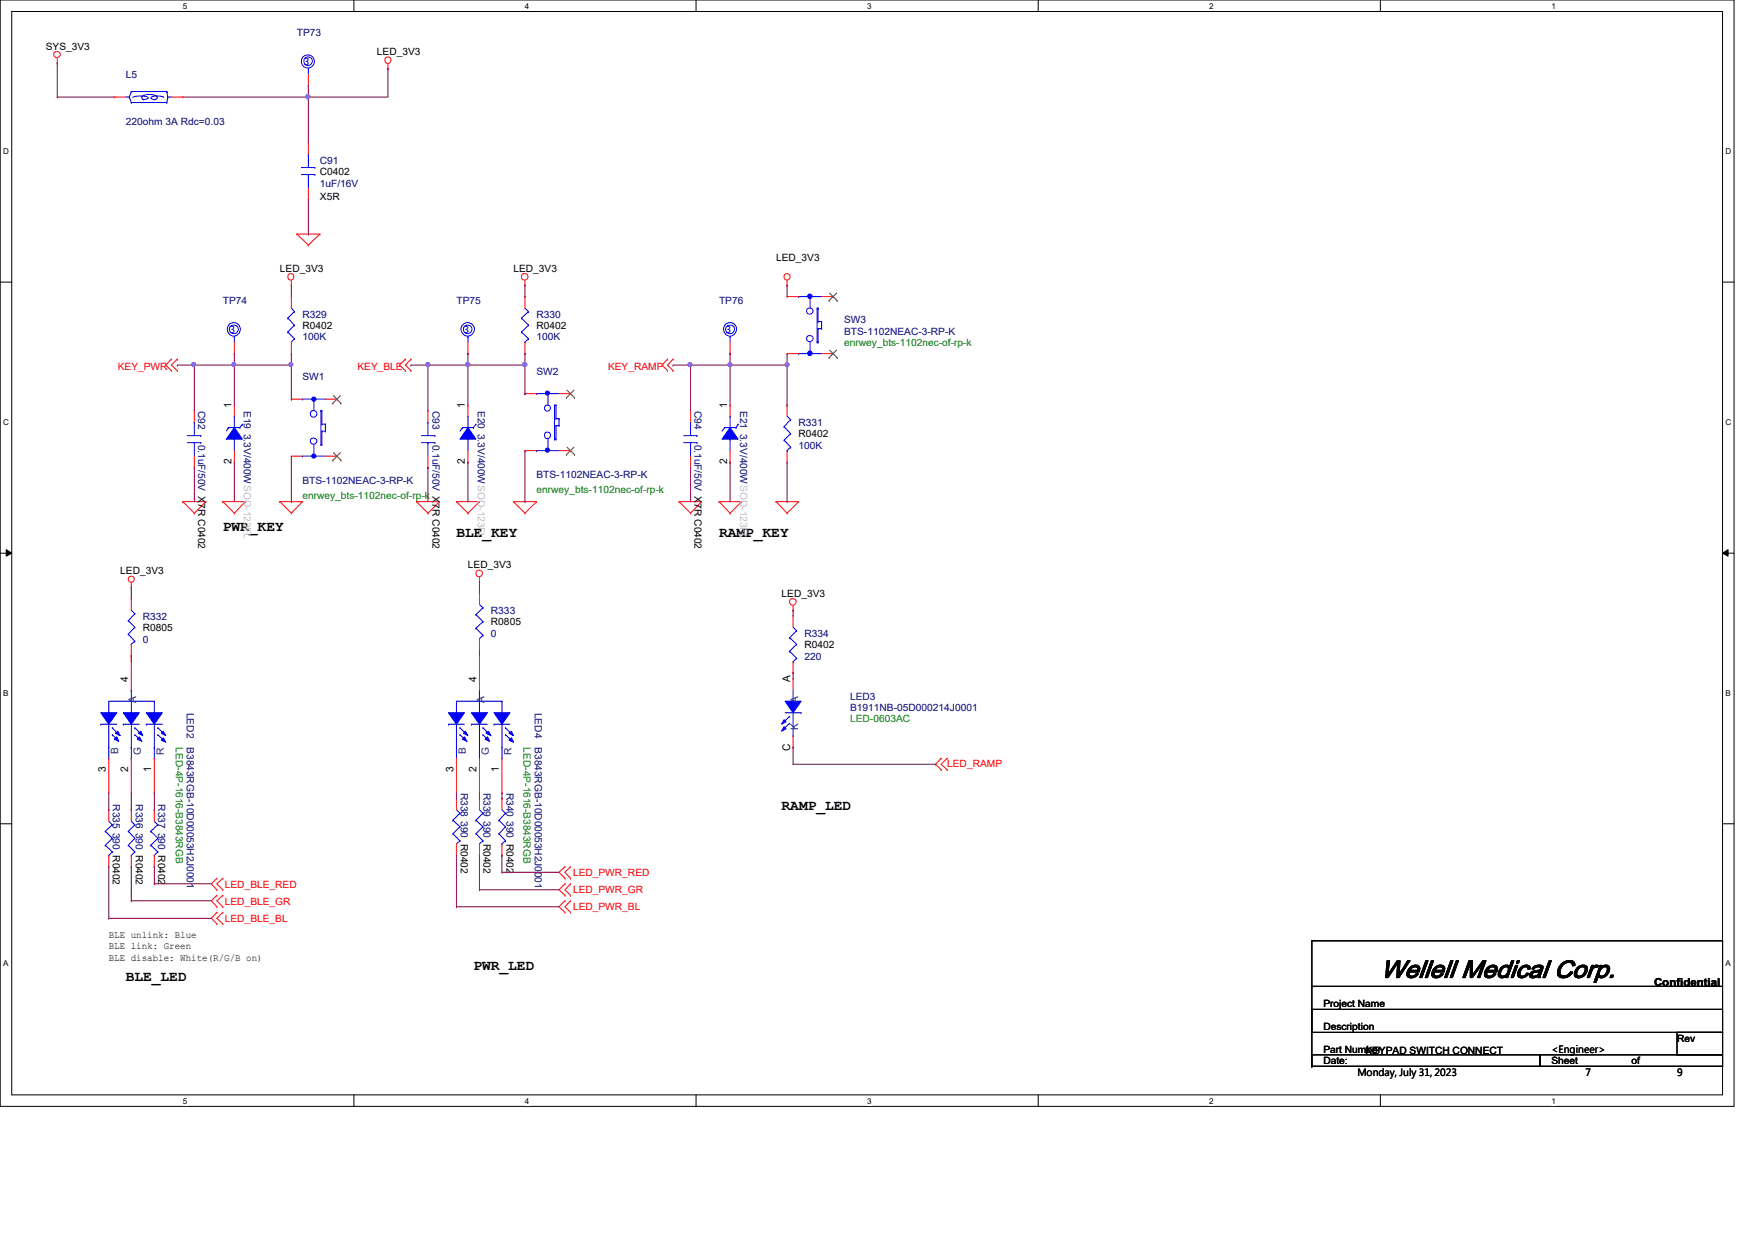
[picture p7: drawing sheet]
<svg xmlns="http://www.w3.org/2000/svg" width="297mm" height="210mm" viewBox="0 0 297 210" stroke-linecap="round" stroke-linejoin="round" font-family="sans-serif">
<path d="M0 0h293.5v187.3h-293.5zM2 1.9h289.5v183.4h-289.5z" fill="none" stroke="#000" stroke-width=".17"/>
<g fill="#fff">
<path d="M30.9 .3h.8v1.5h-.8z"/>
<path d="M30.9 185.6h.8v1.5h-.8z"/>
</g>
<path d="M59.9 0v1.9M59.9 185.3v2" fill="none" stroke="#000" stroke-width=".17"/>
<g fill="#fff">
<path d="M88.9 .3h.7v1.5h-.7z"/>
<path d="M88.9 185.6h.7v1.5h-.7z"/>
</g>
<path d="M117.8 0v1.9M117.8 185.3v2" fill="none" stroke="#000" stroke-width=".17"/>
<g fill="#fff">
<path d="M146.8 .3h.7v1.5h-.7z"/>
<path d="M146.8 185.6h.7v1.5h-.7z"/>
</g>
<path d="M175.7 0v1.9M175.7 185.3v2" fill="none" stroke="#000" stroke-width=".17"/>
<g fill="#fff">
<path d="M204.7 .3h.7v1.5h-.7z"/>
<path d="M204.7 185.6h.7v1.5h-.7z"/>
</g>
<path d="M233.6 0v1.9M233.6 185.3v2" fill="none" stroke="#000" stroke-width=".17"/>
<g fill="#fff">
<path d="M262.6 .3h.8v1.5h-.8z"/>
<path d="M262.6 185.6h.8v1.5h-.8z"/>
<path d="M.5 24.8h1.1v1.5h-1.1z"/>
<path d="M292.1 24.8h1v1.5h-1z"/>
<path d="M.5 70.6h1.1v1.5h-1.1z"/>
<path d="M292.1 70.6h1v1.5h-1z"/>
</g>
<path d="M0 47.8h2M291.5 47.8h2" fill="none" stroke="#000" stroke-width=".17"/>
<g fill="#fff">
<path d="M.5 116.5h1v1.5h-1z"/>
<path d="M292.1 116.5h.9v1.5h-.9z"/>
</g>
<path d="M0 93.6h2M1.1 93l.9 .6-.9 .5zM291.5 93.6l1-.6v1.1zM291.5 93.6h2" fill="none" stroke="#000" stroke-width=".17"/>
<path d="M1.1 93l.9 .6-.9 .5zM291.5 93.6l1-.6v1.1z" fill="#000"/>
<g fill="#fff">
<path d="M.5 162.3h1v1.5h-1z"/>
<path d="M292.1 162.3h.9v1.5h-.9z"/>
</g>
<g fill="none" stroke="#000" stroke-width=".17">
<path d="M0 139.4h2M291.5 139.4h2M291.5 159.3h.1M291.5 159.3h-69.5v21.2M291.5 159.3v21.2M222 170.9h69.5v3.9h-69.5zM222 178.6h38.6v1.9h-38.6zM222 167h.1M222 167h69.5M260.6 178.6h30.9v1.9h-30.9zM283.8 174.8h7.7v3.8h-7.7zM222 180.5h.1"/>
<path d="M222 180.5h69.5M291.5 180.5h.1"/>
</g>
<g fill="none" stroke="#f00" stroke-width=".17">
<path d="M9.7 10.7h.1M9.7 9.8v.9M65.7 11.6h.1M65.7 10.8v.8M50.2 39.6h.1M50.2 39.6h3.9M50.2 39.6l2 1.9M54.1 39.6h.1M54.1 39.6l-1.9 1.9M49.3 48.3h.1M49.3 50.2h.1M49.3 59.9h.1"/>
<path d="M49.3 47.5v.8M49.3 50.2v2M49.3 57.9v2M52.2 41.5h.1M88.9 48.3h.1M88.9 47.5v.8M133.2 48.3h.1M133.2 47.5v.8M29 60.8h.1M29 62.7h.1M29 60.8l-.9 1 .9 .9M30 60.8h.1"/>
<path d="M30 62.7h.1M30 60.8l-1 1 1 .9M68.6 60.8h.1M68.6 62.7h.1M68.6 60.8l-1 1 1 .9M69.6 60.8h.1M69.6 62.7h.1M69.6 60.8l-1 1 1 .9M113 60.8h.1M113 62.7h.1M113 60.8l-.9 1 .9 .9M113.9 60.8h.1"/>
<path d="M113.9 62.7h.1M113.9 60.8l-.9 1 .9 .9M22.2 99.4h.1M22.2 98.6v.8M30.9 84.9h.1M30.9 84.9h3.9M30.9 84.9l2 2M32.9 86.9h.1M34.8 84.9h.1M34.8 84.9l-1.9 2M37.7 84.9h.1M37.7 84.9h3.8"/>
<path d="M37.7 84.9l2 2M39.7 86.9h.1M41.5 84.9h.1M41.5 84.9l-1.8 2M47.4 84.9h.1M47.4 84.9h3.8M47.4 84.9l1.9 2M49.3 86.9h.1M51.2 84.9h.1M51.2 84.9l-1.9 2M70.5 84.9h.1M70.5 84.9h3.9"/>
<path d="M70.5 84.9l1.9 2M72.4 86.9h.1M74.4 84.9h.1M74.4 84.9l-2 2M77.3 84.9h.1M77.3 84.9h3.8M77.3 84.9l1.9 2M79.2 86.9h.1M81.1 84.9h.1M81.1 98.5h.1M81.1 84.9l-1.9 2M81.1 97.7v.8"/>
<path d="M86.9 84.9h.1M86.9 84.9h3.9M86.9 84.9l2 2M88.9 86.9h.1M90.8 84.9h.1M90.8 84.9l-1.9 2M114.9 84.9h.1M114.9 84.9h3.8M114.9 84.9l2 2M116.9 86.9h.1M118.7 84.9h.1M118.7 84.9l-1.8 2"/>
<path d="M121.7 84.9h.1M121.7 84.9h3.8M121.7 84.9l1.9 2M123.6 86.9h.1M125.5 84.9h.1M125.5 84.9l-1.9 2M131.4 84.9h.1M131.4 84.9h3.8M131.4 84.9l1.8 2M133.2 86.9h.1M135.2 84.9h.1M135.2 84.9l-2 2"/>
<path d="M134.2 103.3h.1M134.2 102.5v.8M85 135.1h.1M85 135.1v2M159.3 128.4h.1M159.3 130.3h.1M159.3 128.4l-.9 1 .9 .9M160.3 130.3h.1M160.3 128.4h.1M160.3 128.4l-1 1 1 .9M36.7 154.4h.1M36.7 156.4h.1"/>
<path d="M36.7 151.6h.1M36.7 153.5h.1M36.7 148.7h.1M36.7 150.6h.1M36.7 154.4l-.9 1 .9 1M36.7 151.6l-.9 .9 .9 1M36.7 148.7l-.9 .9 .9 1M37.7 156.4h.1M37.7 154.4h.1M37.7 153.5h.1M37.7 151.6h.1M37.7 150.6h.1"/>
<path d="M37.7 148.7h.1M37.7 154.4l-1 1 1 1M37.7 151.6l-1 .9 1 1M37.7 148.7l-1 .9 1 1M85 144.8h.1M85 142.8v2M95.6 152.5h.1M95.6 154.4h.1M95.6 149.6h.1M95.6 151.6h.1M95.6 146.7h.1M95.6 148.7h.1"/>
<path d="M95.6 152.5l-1 1 1 .9M95.6 149.6l-1 1 1 1M95.6 146.7l-1 1 1 1M96.6 154.4h.1M96.6 152.5h.1M96.6 151.6h.1M96.6 149.6h.1M96.6 148.7h.1M96.6 146.7h.1M96.6 152.5l-1 1 1 .9M96.6 149.6l-1 1 1 1M96.6 146.7l-1 1 1 1"/>
<circle cx="9.6" cy="9.2" r=".55"/>
<circle cx="65.6" cy="10.2" r=".54"/>
<circle cx="49.2" cy="46.9" r=".54"/>
<circle cx="88.8" cy="46.9" r=".57"/>
<circle cx="133.2" cy="46.9" r=".54"/>
<circle cx="22.2" cy="98" r=".52"/>
<circle cx="81.1" cy="97.1" r=".57"/>
<circle cx="134.2" cy="101.9" r=".57"/>
</g>
<g fill="none" stroke="#00f" stroke-width=".17">
<path d="M48.7 53.8h.1M48.7 56.2h.1M48.7 53.8l1.1 1.2M48.7 56.2l1.1 1.1M49.3 57.9h.1M49.3 52.2l.5 .5M49.8 52.7h.1M49.8 55h.1M49.8 57.3h.1M49.8 52.7l-1.1 1.1M49.8 55l-1.1 1.2M49.8 57.3l-.5 .6"/>
<path d="M78.3 72.4h.1M78.3 72.4l-.5 .6M78.3 72.4h1.8M79.2 74.3h.1M79.2 70.4h.1M79.2 70.4v2M79.2 74.3v2M80.1 72.4h.1M80.6 71.8h.1M80.6 71.8l-.5 .6M84.5 138.9h.1M84.5 138.9l1.1 1.1"/>
<path d="M85 137.1l.6 .6M85.6 137.7h.1M85.6 140h.1M85.6 137.7l-1.1 1.2M85.6 140l-1.1 1.1M84.5 141.1h.1M84.5 141.1l1.1 1.2M85 142.8h.1M85.6 142.3h.1M85.6 142.3l-.6 .5"/>
</g>
<path d="M79.2 72.4l1.4 1.9h-2.8z" fill-rule="evenodd" fill="#00f"/>
<g fill="none" stroke="#00f" stroke-width=".17">
<path d="M51 28.4h2.3M51 29.5h2.3M52.2 29.5h.1M52.2 26.1h.1M52.2 26.1v2.3M52.2 29.5v2.3M53.3 28.4h.1M53.3 29.5h.1M39.7 57h.1M39.7 57v.9M31.7 73.7h2.3M31.7 74.9h2.3"/>
<path d="M32.9 74.9h.1M32.9 71.5h.1M32.9 71.5v2.2M32.9 74.9v2.3M34 73.7h.1M34 74.9h.1M79.2 72.4l1.4 1.9h-2.8zM90.8 66.6h.1M90.8 76.3h.1M90.8 66.6h3.8M90.8 76.3h3.8M92.7 66.6h.1"/>
<path d="M92.7 76.3h.1M92.7 66.6v2M92.7 74.3v2M93.8 74.3h.1M93.8 68.6h.1M93.8 68.6v5.7M93.8 74.3h.3M93.8 68.6h.3M94.1 74.3h.1M94.1 72.1h.1M94.1 70.9h.1M94.1 68.6h.1"/>
<path d="M94.1 68.6v2.3M94.1 72.1v2.2M94.1 72.1h.5M94.1 70.9h.5M94.6 72.1h.1M94.6 70.9h.1M94.6 70.9v1.2M115.7 73.7h2.3M115.7 74.9h2.3M116.9 74.9h.1M116.9 71.5h.1M116.9 71.5v2.2"/>
<path d="M116.9 74.9v2.3M118 73.7h.1M118 74.9h.1M21.7 105.1h.1M21.7 107.4h.1M21.7 105.1l1.1 1.1M21.7 107.4l1.1 1.1M22.2 109.1h.1M22.2 103.3l.6 .6M22.8 103.9h.1M22.8 106.2h.1M22.8 108.5h.1"/>
<path d="M22.8 103.9l-1.1 1.2M22.8 106.2l-1.1 1.2M22.8 108.5l-.6 .6"/>
<circle cx="39.6" cy="55.7" r="1.12"/>
<circle cx="39.6" cy="55.8" r=".75"/>
<circle cx="92.6" cy="73.7" r=".54"/>
<circle cx="92.7" cy="69.1" r=".52"/>
</g>
<g fill="none" stroke="#f00" stroke-width=".17">
<path d="M52.2 24.1h.1M52.2 33.8h.1M52.2 24.1v2M52.2 31.8v2M39.7 59.9h.1M39.7 57.9v2M32.9 69.5h.1M32.9 79.2h.1M32.9 69.5v2M32.9 77.2v2M79.2 78.2h.1M79.2 68.6h.1"/>
<path d="M79.2 68.6v1.8M79.2 76.3v1.9M116.9 69.5h.1M116.9 79.2h.1M116.9 69.5v2M116.9 77.2v2M22.2 101.3h.1M22.2 111h.1M22.2 101.3v2M22.2 109.1v1.9"/>
</g>
<circle cx="92.7" cy="76.2" r=".35" fill="#00f"/>
<circle cx="92.7" cy="76.2" r=".35" fill="none" stroke="#00f" stroke-width=".17"/>
<circle cx="92.7" cy="66.5" r=".35" fill="#00f"/>
<g fill="none" stroke="#00f" stroke-width=".17">
<path d="M79.2 57h.1M79.2 57v.9M88.3 53.8h.1M88.3 56.2h.1M88.3 53.8l1.1 1.2M88.3 56.2l1.1 1.1M88.9 57.9h.1M88.9 52.2l.5 .5M89.4 52.7h.1M89.4 55h.1M89.4 57.3h.1M89.4 52.7l-1.1 1.1"/>
<path d="M89.4 55l-1.1 1.2M89.4 57.3l-.5 .6M71.3 73.7h2.3M71.3 74.9h2.3M72.4 74.9h.1M72.4 71.5h.1M72.4 71.5v2.2M72.4 74.9v2.3M73.6 73.7h.1M73.6 74.9h.1M80.6 104.1h.1M80.6 106.3h.1"/>
<path d="M80.6 104.1l1.1 1.1M80.6 106.3l1.1 1.2M81.1 108.1h.1M81.1 102.4l.6 .5M81.7 102.9h.1M81.7 105.2h.1M81.7 107.5h.1M81.7 102.9l-1.1 1.2M81.7 105.2l-1.1 1.1M81.7 107.5l-.6 .6M134.2 118.7h.1M134.2 116.8v1.9"/>
<path d="M22.2 139l.6 .6M22.8 139.6h.1M22.8 139.6l-1.1 1.1M76.7 138.9h.1M76.7 138.9l1.1 1.1M77.3 137.1l.5 .6M77.8 137.7h.1M77.8 140h.1M77.8 137.7l-1.1 1.2M77.8 140l-1.1 1.1M132.9 120.6h2.7M133.6 121.2h.1"/>
<path d="M133.6 122.4h.1M133.6 121.2l-1.1 1.2M133.6 122.4l-1.1 1.1M134.2 124.5h.1M134.2 120.6v3.9M135.6 120.6h.1M21.7 140.7h.1M21.7 143.1h.1M21.7 140.7l1.1 1.2M21.7 143.1l1.1 1.1M22.2 144.8h.1M22.8 141.9h.1"/>
<path d="M22.8 144.2h.1M22.8 141.9l-1.1 1.2M22.8 144.2l-.6 .6M76.7 141.1h.1M76.7 141.1l1.1 1.2M77.3 142.8h.1M77.8 142.3h.1M77.8 142.3l-.5 .5"/>
<circle cx="79.1" cy="55.7" r=".73"/>
<circle cx="79.2" cy="55.7" r="1.14"/>
<circle cx="92.7" cy="66.5" r=".35"/>
</g>
<g fill="none" stroke="#f00" stroke-width=".17">
<path d="M79.2 59.9h.1M79.2 57.9v2M88.9 50.2h.1M88.9 59.9h.1M88.9 50.2v2M88.9 57.9v2M72.4 69.5h.1M72.4 79.2h.1M72.4 69.5v2M72.4 77.2v2M88.9 66.6h.1M88.9 76.3h.1"/>
<path d="M88.9 66.6h1.9M88.9 76.3h1.9M94.6 66.6h2M94.6 76.3h2M96.6 66.6h.1M96.6 76.3h.1M81.1 100.4h.1M81.1 110.1h.1M81.1 100.4v2M81.1 108.1v2M22.2 137.1h.1M22.2 137.1v1.9"/>
<path d="M77.3 135.1h.1M77.3 135.1v2M22.2 146.7h.1M22.2 144.8v1.9M77.3 144.8h.1M77.3 142.8v2"/>
</g>
<path d="M95.9 67.3h.1M95.9 77h.1M96 66l1.2 1.3M96 75.7l1.2 1.3M97.2 66l-1.3 1.3M97.2 75.7l-1.3 1.3M97.2 67.3h.1M97.2 77h.1" fill="none" stroke="#804000" stroke-width=".17"/>
<path d="M132.7 123l.4 .4-.8 .4z" fill-rule="evenodd" fill="#00f"/>
<path d="M132.7 123l.4 .4-.8 .4z" fill="none" stroke="#00f" stroke-width=".17"/>
<path d="M132.9 118.7h2.7l-1.4 1.9z" fill-rule="evenodd" fill="#00f"/>
<path d="M132.9 118.7h2.7l-1.4 1.9z" fill="none" stroke="#00f" stroke-width=".17"/>
<path d="M132.7 121.8l.4 .4-.8 .4z" fill-rule="evenodd" fill="#00f"/>
<g fill="none" stroke="#00f" stroke-width=".17">
<path d="M21.3 16.4h.6M21.9 16.4h.1M21.9 16.4l.3 1M22.2 17.4h.1M22.2 15.5h.1M22.2 17.4h6M22.2 15.5l-.3 .9M22.2 15.5h6M22.5 16.5a3.3 3.3 0 0 1 2.5-.1v.3l-.8 .1M24.3 16.9l-.3-.4a1.07 1.07 0 0 1 1.3-.5 1.21 1.21 0 0 1 1.3 .5l-.4 .4M27.7 16.5a2.43 2.43 0 0 0-2.1-.1v.3l.6 .1M28.2 17.4h.1"/>
<path d="M28.2 15.5h.1M28.2 15.5l.2 .9M28.4 16.4h.1M28.4 16.4h.6M28.4 16.4l-.2 1M122.6 72.4h.1M122.6 72.4l-.4 .6M122.6 72.4h2M123.6 74.3h.1M123.6 70.4h.1M123.6 70.4v2M123.6 74.3v2"/>
<path d="M124.6 72.4h.1M124.9 71.8h.1M124.9 71.8l-.3 .6M132.7 121.8l.4 .4-.8 .4z"/>
</g>
<path d="M19.3 16.4h.1M19.3 16.4h2M29 16.4h1.9M30.9 16.4h.1M134.2 114.9h.1M134.2 114.9v1.9M134.2 126.5h.1M134.2 124.5v2" fill="none" stroke="#f00" stroke-width=".17"/>
<path d="M123.6 72.4l1.3 1.9h-2.7z" fill-rule="evenodd" fill="#00f"/>
<path d="M123.6 72.4l1.3 1.9h-2.7zM26.1 126.5h.1M26.1 122.6v3.9M26.7 123.2h.1M26.7 123.2l1.2 1.2" fill="none" stroke="#00f" stroke-width=".17"/>
<path d="M123.6 78.2h.1M123.6 68.6h.1M123.6 68.6v1.8M123.6 76.3v1.9" fill="none" stroke="#f00" stroke-width=".17"/>
<path d="M27.6 124.9l.5 .7-.8-.3z" fill-rule="evenodd" fill="#00f"/>
<path d="M26.7 124.4h.1M26.7 124.4l1.2 1.1M27.6 124.9l.5 .7-.8-.3z" fill="none" stroke="#00f" stroke-width=".17"/>
<path d="M24.8 120.6h2.7l-1.4 2z" fill-rule="evenodd" fill="#00f"/>
<path d="M24.8 120.6h2.7l-1.4 2zM24.8 122.6h.1M24.8 122.6h2.7" fill="none" stroke="#00f" stroke-width=".17"/>
<path d="M27.6 123.8l.5 .7-.8-.4z" fill-rule="evenodd" fill="#00f"/>
<path d="M26.1 118.7v1.9M26.1 120.6h.1M27.6 123.8l.5 .7-.8-.4z" fill="none" stroke="#00f" stroke-width=".17"/>
<path d="M20.9 120.6h2.7l-1.4 2z" fill-rule="evenodd" fill="#00f"/>
<path d="M22.2 118.7v1.9M20.9 120.6h2.7l-1.4 2zM20.9 122.6h.1M20.9 122.6h2.7M22.2 120.6h.1M22.2 126.5h.1M22.2 122.6v3.9" fill="none" stroke="#00f" stroke-width=".17"/>
<path d="M17.1 120.6h2.7l-1.4 2z" fill-rule="evenodd" fill="#00f"/>
<g fill="none" stroke="#00f" stroke-width=".17">
<path d="M26.1 118.7h.1M26.1 118.7h-7.7v1.9M17.1 120.6h2.7l-1.4 2zM17.1 122.6h.1M17.1 122.6h2.7M18.4 120.6h.1M18.4 126.5h.1M18.4 122.6v3.9M19 124.4h.1M19 123.2h.1M19 124.4l1.1 1.1M19 123.2l1.1 1.2"/>
<path d="M22.8 124.4h.1M22.8 123.2h.1M22.8 124.4l1.2 1.1M22.8 123.2l1.2 1.2"/>
</g>
<path d="M23.4 124.1l.4-.3 .4 .7z" fill-rule="evenodd" fill="#00f"/>
<path d="M23.4 124.1l.4-.3 .4 .7z" fill="none" stroke="#00f" stroke-width=".17"/>
<path d="M19.5 124.1l.4-.3 .5 .7z" fill-rule="evenodd" fill="#00f"/>
<path d="M19.5 124.1l.4-.3 .5 .7z" fill="none" stroke="#00f" stroke-width=".17"/>
<path d="M23.6 124.7l.4 .8-.8-.4z" fill-rule="evenodd" fill="#00f"/>
<path d="M23.6 124.7l.4 .8-.8-.4z" fill="none" stroke="#00f" stroke-width=".17"/>
<path d="M19.8 124.7l.3 .8-.8-.4z" fill-rule="evenodd" fill="#00f"/>
<g fill="none" stroke="#00f" stroke-width=".17">
<path d="M123.6 57h.1M123.6 57v.9M135.2 50.2h.1M135.2 59.9h.1M135.2 50.2h3.9M135.2 59.9h3.9M137.1 50.2h.1M137.1 59.9h.1M137.1 50.2v2M137.1 57.9v2M138.3 57.9h.1M138.3 52.2h.1"/>
<path d="M138.3 52.2v5.7M138.3 57.9h.2M138.3 52.2h.2M138.5 57.9h.1M138.5 55.6h.1M138.5 54.4h.1M138.5 52.2h.1M138.5 52.2v2.2M138.5 55.6v2.3M138.5 55.6h.6M138.5 54.4h.6M139.1 55.6h.1"/>
<path d="M139.1 54.4h.1M139.1 54.4v1.2M22.2 116.8h.1M22.2 116.8v1.9M18.4 128.4h.1M18.4 126.5v1.9M19.8 124.7l.3 .8-.8-.4zM22.2 128.4h.1M22.2 126.5v1.9M26.1 128.4h.1M26.1 126.5v1.9M80.6 138.9h.1"/>
<path d="M80.6 138.9l1.1 1.1M81.1 137.1l.6 .6M81.7 137.7h.1M81.7 140h.1M81.7 137.7l-1.1 1.2M81.7 140l-1.1 1.1M80.6 141.1h.1M80.6 141.1l1.1 1.2M81.1 142.8h.1M81.7 142.3h.1M81.7 142.3l-.6 .5"/>
<circle cx="123.5" cy="55.7" r="1.12"/>
<circle cx="123.6" cy="55.8" r=".75"/>
<circle cx="137.1" cy="57.3" r=".55"/>
<circle cx="137.1" cy="52.7" r=".55"/>
</g>
<g fill="none" stroke="#f00" stroke-width=".17">
<path d="M123.6 59.9h.1M123.6 57.9v2M22.2 111h.1M22.2 111v5.8M18.4 134.2h.1M18.4 128.4v5.8M22.2 134.2h.1M22.2 128.4v5.8M26.1 134.2h.1M26.1 128.4v5.8M81.1 135.1h.1M81.1 135.1v2"/>
<path d="M81.1 144.8h.1M81.1 142.8v2"/>
</g>
<circle cx="137.1" cy="59.8" r=".38" fill="#00f"/>
<circle cx="137.1" cy="59.8" r=".38" fill="none" stroke="#00f" stroke-width=".17"/>
<circle cx="137.1" cy="50.2" r=".38" fill="#00f"/>
<g fill="none" stroke="#00f" stroke-width=".17">
<path d="M38.6 72.4h.1M38.6 72.4l-.3 .6M38.6 72.4h2M39.7 74.3h.1M39.7 70.4h.1M39.7 70.4v2M39.7 74.3v2M40.6 72.4h.1M41 71.8h.1M41 71.8l-.4 .6"/>
<circle cx="137.1" cy="50.2" r=".38"/>
</g>
<path d="M133.2 50.2h.1M133.2 59.9h.1M133.2 50.2h2M133.2 59.9h2M139.1 50.2h1.9M139.1 59.9h1.9M141 50.2h.1M141 59.9h.1" fill="none" stroke="#f00" stroke-width=".17"/>
<path d="M140.3 50.9h.1M140.4 49.6l1.3 1.3M140.4 59.3l1.3 1.2M141.6 49.6l-1.3 1.3M141.6 59.3l-1.3 1.2M141.7 50.9h.1M140.3 60.5h.1M141.7 60.5h.1" fill="none" stroke="#804000" stroke-width=".17"/>
<path d="M39.7 72.4l1.3 1.9h-2.7z" fill-rule="evenodd" fill="#00f"/>
<g fill="none" stroke="#00f" stroke-width=".17">
<path d="M52.2 11.6h.1M52.2 11.6v.9M39.7 72.4l1.3 1.9h-2.7zM51.2 67.6h.1M51.2 77.2h.1M51.2 67.6h3.9M51.2 77.2h3.9M53.1 67.6h.1M53.1 77.2h.1M53.1 67.6v1.9M53.1 75.3v1.9M54.3 75.3h.1"/>
<path d="M54.3 69.5h.1M54.3 69.5v5.8M54.3 75.3h.2M54.3 69.5h.2M54.5 75.3h.1M54.5 73h.1M54.5 71.8h.1M54.5 69.5h.1M54.5 69.5v2.3M54.5 73v2.3M54.5 73h.6M54.5 71.8h.6"/>
<path d="M55.1 73h.1M55.1 71.8h.1M55.1 71.8v1.2M26.1 139l.6 .6M26.7 139.6h.1M26.7 139.6l-1.2 1.1M25.5 140.7h.1M25.5 143.1h.1M25.5 140.7l1.2 1.2M25.5 143.1l1.2 1.1M26.1 144.8h.1M26.7 141.9h.1"/>
<path d="M26.7 144.2h.1M26.7 141.9l-1.2 1.2M26.7 144.2l-.6 .6"/>
<circle cx="52.1" cy="10.4" r="1.11"/>
<circle cx="52.1" cy="10.4" r=".73"/>
<circle cx="53.1" cy="70.1" r=".57"/>
<circle cx="53.1" cy="74.7" r=".55"/>
</g>
<path d="M52.2 14.5h.1M52.2 12.5v2M39.7 78.2h.1M39.7 68.6h.1M39.7 68.6v1.8M39.7 76.3v1.9M26.1 137.1h.1M26.1 137.1v1.9M26.1 146.7h.1M26.1 144.8v1.9" fill="none" stroke="#f00" stroke-width=".17"/>
<circle cx="53.1" cy="77.2" r=".35" fill="#00f"/>
<circle cx="53.1" cy="77.2" r=".35" fill="none" stroke="#00f" stroke-width=".17"/>
<circle cx="53.1" cy="67.6" r=".35" fill="#00f"/>
<g fill="none" stroke="#00f" stroke-width=".17">
<path d="M85 126.5h.1M85 122.6v3.9M85.6 123.2h.1M85.6 123.2l1.1 1.2"/>
<circle cx="53.1" cy="67.6" r=".35"/>
</g>
<path d="M49.3 67.6h.1M49.3 77.2h.1M49.3 67.6h1.9M49.3 77.2h1.9M55.1 67.6h1.9M55.1 77.2h1.9M57 67.6h.1M57 77.2h.1" fill="none" stroke="#f00" stroke-width=".17"/>
<path d="M56.3 68.2h.1M56.3 77.9h.1M56.4 67l1.3 1.2M56.4 76.6l1.3 1.3M57.6 67l-1.3 1.2M57.6 76.6l-1.3 1.3M57.7 68.2h.1M57.7 77.9h.1" fill="none" stroke="#804000" stroke-width=".17"/>
<path d="M86.6 124.9l.3 .7-.8-.3z" fill-rule="evenodd" fill="#00f"/>
<path d="M85.6 124.4h.1M85.6 124.4l1.1 1.1M86.6 124.9l.3 .7-.8-.3z" fill="none" stroke="#00f" stroke-width=".17"/>
<path d="M83.6 120.6h2.7l-1.3 2z" fill-rule="evenodd" fill="#00f"/>
<path d="M83.6 120.6h2.7l-1.3 2zM83.6 122.6h.1M83.6 122.6h2.7" fill="none" stroke="#00f" stroke-width=".17"/>
<path d="M86.1 124.1l.5-.3 .3 .7z" fill-rule="evenodd" fill="#00f"/>
<path d="M85 118.7v1.9M85 120.6h.1M86.1 124.1l.5-.3 .3 .7z" fill="none" stroke="#00f" stroke-width=".17"/>
<path d="M79.8 120.6h2.7l-1.4 2z" fill-rule="evenodd" fill="#00f"/>
<path d="M81.1 118.7v1.9M79.8 120.6h2.7l-1.4 2zM79.8 122.6h.1M79.8 122.6h2.7M81.1 120.6h.1M81.1 126.5h.1M81.1 122.6v3.9" fill="none" stroke="#00f" stroke-width=".17"/>
<path d="M75.9 120.6h2.7l-1.3 2z" fill-rule="evenodd" fill="#00f"/>
<g fill="none" stroke="#00f" stroke-width=".17">
<path d="M85 118.7h.1M85 118.7h-7.7v1.9M75.9 120.6h2.7l-1.3 2zM75.9 122.6h.1M75.9 122.6h2.7M77.3 120.6h.1M77.3 126.5h.1M77.3 122.6v3.9M77.8 124.4h.1M77.8 123.2h.1M77.8 124.4l1.2 1.1M77.8 123.2l1.2 1.2"/>
<path d="M81.7 124.4h.1M81.7 123.2h.1M81.7 124.4l1.1 1.1M81.7 123.2l1.1 1.2"/>
</g>
<path d="M82.3 124.1l.4-.3 .4 .7z" fill-rule="evenodd" fill="#00f"/>
<path d="M82.3 124.1l.4-.3 .4 .7z" fill="none" stroke="#00f" stroke-width=".17"/>
<path d="M78.8 123.8l.4 .7-.8-.4z" fill-rule="evenodd" fill="#00f"/>
<path d="M78.8 123.8l.4 .7-.8-.4z" fill="none" stroke="#00f" stroke-width=".17"/>
<path d="M82.5 124.7l.3 .8-.7-.4z" fill-rule="evenodd" fill="#00f"/>
<path d="M82.5 124.7l.3 .8-.7-.4z" fill="none" stroke="#00f" stroke-width=".17"/>
<path d="M78.6 124.7l.4 .8-.7-.4z" fill-rule="evenodd" fill="#00f"/>
<g fill="none" stroke="#00f" stroke-width=".17">
<path d="M132.7 72.2h.1M132.7 74.5h.1M132.7 72.2l1.1 1.2M132.7 74.5l1.1 1.2M133.2 76.3h.1M133.2 70.4l.6 .6M133.8 71h.1M133.8 73.4h.1M133.8 75.7h.1M133.8 71l-1.1 1.2M133.8 73.4l-1.1 1.1M133.8 75.7l-.6 .6"/>
<path d="M81.1 116.8h.1M81.1 116.8v1.9M133.6 107.9h.1M133.6 110.2h.1M133.6 107.9l1.2 1.2M133.6 110.2l1.2 1.2M134.2 112h.1M134.2 106.2l.6 .6M134.8 106.8h.1M134.8 109.1h.1M134.8 111.4h.1M134.8 106.8l-1.2 1.1"/>
<path d="M134.8 109.1l-1.2 1.1M134.8 111.4l-.6 .6M18.4 139l.6 .6M19 139.6h.1M19 139.6l-1.2 1.1M77.3 128.4h.1M77.3 126.5v1.9M78.6 124.7l.4 .8-.7-.4zM81.1 128.4h.1M81.1 126.5v1.9M85 128.4h.1M85 126.5v1.9"/>
<path d="M17.8 140.7h.1M17.8 143.1h.1M17.8 140.7l1.2 1.2M17.8 143.1l1.2 1.1M18.4 144.8h.1M19 141.9h.1M19 144.2h.1M19 141.9l-1.2 1.2M19 144.2l-.6 .6"/>
</g>
<g fill="none" stroke="#f00" stroke-width=".17">
<path d="M133.2 68.6h.1M133.2 78.2h.1M133.2 68.6v1.8M133.2 76.3v1.9M81.1 111h.1M81.1 111v5.8M134.2 104.2h.1M134.2 113.9h.1M134.2 104.2v2M134.2 112v1.9M18.4 137.1h.1M18.4 137.1v1.9"/>
<path d="M77.3 134.2h.1M77.3 128.4v5.8M81.1 134.2h.1M81.1 128.4v5.8M85 134.2h.1M85 128.4v5.8M18.4 146.7h.1M18.4 144.8v1.9"/>
</g>
<path d="M9.7 10.7h.1M9.7 16.4h.1M9.7 10.7v5.7M9.7 16.4h9.6M30.9 16.4h21.3M52.2 14.5h.1M52.2 16.4h.1M52.2 14.5v1.9M65.7 11.6h.1M65.7 11.6v4.8" fill="none" stroke="#800040" stroke-width=".17"/>
<circle cx="52.1" cy="16.4" r=".36" fill="#f0f"/>
<circle cx="52.1" cy="16.4" r=".36" fill="none" stroke="#f0f" stroke-width=".17"/>
<g fill="none" stroke="#800040" stroke-width=".17">
<path d="M52.2 16.4h.1M52.2 16.4v7.7M52.2 16.4h13.5M52.2 39.6h.1M52.2 33.8v5.8M39.7 59.9h.1M39.7 59.9v1.9M49.3 48.3h.1M49.3 59.9h.1M49.3 48.3v1.9M49.3 59.9v1.9M79.2 59.9h.1"/>
<path d="M79.2 59.9v1.9M88.9 48.3h.1M88.9 59.9h.1M88.9 48.3v1.9M88.9 59.9v1.9M123.6 59.9h.1M123.6 59.9v1.9"/>
</g>
<circle cx="123.6" cy="61.7" r=".35" fill="#f0f"/>
<circle cx="123.6" cy="61.7" r=".35" fill="none" stroke="#f0f" stroke-width=".17"/>
<path d="M30 61.8h.1M30 61.8h2.9M39.7 61.8h.1M39.7 61.8h9.6M39.7 61.8v6.8" fill="none" stroke="#800040" stroke-width=".17"/>
<circle cx="49.2" cy="61.7" r=".35" fill="#f0f"/>
<circle cx="49.2" cy="61.7" r=".35" fill="none" stroke="#f0f" stroke-width=".17"/>
<path d="M49.3 67.6h.1M49.3 61.8v5.8M69.6 61.8h.1M69.6 61.8h2.8M79.2 61.8h.1M79.2 61.8h9.7v4.8M79.2 61.8v6.8M88.9 66.6h.1" fill="none" stroke="#800040" stroke-width=".17"/>
<circle cx="88.8" cy="61.7" r=".37" fill="#f0f"/>
<circle cx="88.8" cy="61.7" r=".37" fill="none" stroke="#f0f" stroke-width=".17"/>
<g fill="none" stroke="#800040" stroke-width=".17">
<path d="M32.9 61.8h.1M32.9 79.2h.1M32.9 61.8h6.8M32.9 61.8v7.7M32.9 79.2v5.7M39.7 78.2h.1M39.7 78.2v6.7M79.2 78.2h.1M79.2 78.2v6.7M113.9 61.8h.1M113.9 61.8h3M123.6 61.8h.1"/>
<path d="M123.6 78.2h.1M123.6 61.8h9.6v6.8M123.6 61.8v6.8M123.6 78.2v6.7M133.2 68.6h.1M22.2 99.4h.1M22.2 99.4v1.9M134.2 103.3h.1M134.2 113.9h.1M134.2 103.3v.9M134.2 113.9v1M134.2 126.5h.1"/>
<path d="M134.2 126.5v2.9h24.2M158.4 129.4h.1"/>
</g>
<circle cx="39.6" cy="61.7" r=".35" fill="#f0f"/>
<circle cx="39.6" cy="61.7" r=".35" fill="none" stroke="#f0f" stroke-width=".17"/>
<circle cx="32.8" cy="61.7" r=".35" fill="#f0f"/>
<circle cx="32.8" cy="61.7" r=".35" fill="none" stroke="#f0f" stroke-width=".17"/>
<path d="M72.4 61.8h.1M72.4 79.2h.1M72.4 61.8v7.7M72.4 79.2v5.7M72.4 61.8h6.8" fill="none" stroke="#800040" stroke-width=".17"/>
<circle cx="79.2" cy="61.7" r=".37" fill="#f0f"/>
<circle cx="79.2" cy="61.7" r=".37" fill="none" stroke="#f0f" stroke-width=".17"/>
<circle cx="72.4" cy="61.7" r=".35" fill="#f0f"/>
<circle cx="72.4" cy="61.7" r=".35" fill="none" stroke="#f0f" stroke-width=".17"/>
<path d="M116.9 61.8h.1M116.9 61.8v7.7" fill="none" stroke="#800040" stroke-width=".17"/>
<circle cx="116.8" cy="61.7" r=".35" fill="#f0f"/>
<circle cx="116.8" cy="61.7" r=".35" fill="none" stroke="#f0f" stroke-width=".17"/>
<g fill="none" stroke="#800040" stroke-width=".17">
<path d="M133.2 48.3h.1M133.2 48.3v1.9M133.2 59.9v1.9M49.3 77.2v7.7M88.9 76.3v8.6M116.9 79.2h.1M116.9 61.8h.1M116.9 79.2v5.7M116.9 61.8h6.7M133.2 61.8h.1M133.2 78.2v6.7M49.3 84.9h.1"/>
<path d="M81.1 98.5h.1M81.1 98.5v1.9M88.9 84.9h.1M133.2 84.9h.1M81.1 110.1h.1M81.1 110.1v.9M18.4 146.7h.1M18.4 155.4h.1M18.4 146.7v8.7M18.4 155.4h17.4M22.2 152.5h.1M22.2 146.7h.1"/>
<path d="M22.2 152.5h13.6M22.2 146.7v5.8M26.1 146.7h.1M26.1 149.6h.1M26.1 146.7v2.9M26.1 149.6h9.7M77.3 144.8h.1M77.3 153.5h.1M77.3 144.8v8.7M77.3 153.5h17.3M81.1 144.8h.1M81.1 150.6h.1"/>
<path d="M81.1 144.8v5.8M81.1 150.6h13.5M85 144.8h.1M85 147.7h.1M85 144.8v2.9M85 147.7h9.6"/>
</g>
<circle cx="133.2" cy="61.7" r=".35" fill="#f0f"/>
<circle cx="133.2" cy="61.7" r=".35" fill="none" stroke="#f0f" stroke-width=".17"/>
<g fill="none" stroke="#800040" stroke-width=".17">
<path d="M22.2 111h.1M22.2 111v1M18.4 137.1h.1M18.4 134.2v2.9M22.2 137.1h.1M22.2 134.2v2.9M26.1 137.1h.1M26.1 134.2v2.9M77.3 135.1h.1M77.3 134.2v.9M81.1 135.1h.1M81.1 134.2v.9"/>
<path d="M85 135.1h.1M85 134.2v.9"/>
</g>
<circle cx="52.1" cy="16.4" r=".36" fill="#f0f"/>
<circle cx="52.1" cy="16.4" r=".36" fill="none" stroke="#f0f" stroke-width=".17"/>
<circle cx="123.6" cy="61.7" r=".35" fill="#f0f"/>
<circle cx="123.6" cy="61.7" r=".35" fill="none" stroke="#f0f" stroke-width=".17"/>
<circle cx="49.2" cy="61.7" r=".35" fill="#f0f"/>
<circle cx="49.2" cy="61.7" r=".35" fill="none" stroke="#f0f" stroke-width=".17"/>
<circle cx="88.8" cy="61.7" r=".37" fill="#f0f"/>
<circle cx="88.8" cy="61.7" r=".37" fill="none" stroke="#f0f" stroke-width=".17"/>
<circle cx="39.6" cy="61.7" r=".35" fill="#f0f"/>
<circle cx="39.6" cy="61.7" r=".35" fill="none" stroke="#f0f" stroke-width=".17"/>
<circle cx="32.8" cy="61.7" r=".35" fill="#f0f"/>
<circle cx="32.8" cy="61.7" r=".35" fill="none" stroke="#f0f" stroke-width=".17"/>
<circle cx="79.2" cy="61.7" r=".37" fill="#f0f"/>
<circle cx="79.2" cy="61.7" r=".37" fill="none" stroke="#f0f" stroke-width=".17"/>
<circle cx="72.4" cy="61.7" r=".35" fill="#f0f"/>
<circle cx="72.4" cy="61.7" r=".35" fill="none" stroke="#f0f" stroke-width=".17"/>
<circle cx="116.8" cy="61.7" r=".35" fill="#f0f"/>
<circle cx="116.8" cy="61.7" r=".35" fill="none" stroke="#f0f" stroke-width=".17"/>
<circle cx="133.2" cy="61.7" r=".35" fill="#f0f"/>
<circle cx="133.2" cy="61.7" r=".35" fill="none" stroke="#f0f" stroke-width=".17"/>
<text font-size="4.2" x="233.7" y="165.5">W ellellM edicalC orp.</text>
<g font-size="2.5">
<text x="37.7" y="89.9">PWR_KEY</text>
<text x="77.3" y="90.8">BLE_KEY</text>
<text x="121.7" y="90.8">RAMP_KEY</text>
<text x="132.3" y="137.2">RAMP_LED</text>
<text x="21.3" y="166.1">BLE_LED</text>
<text x="80.1" y="164.2">PWR_LED</text>
</g>
<g font-size="1.9" fill="#00f">
<text x="51.4" y="11">3</text>
<text x="38.8" y="56.4">3</text>
<text x="78.4" y="56.4">3</text>
<text x="122.8" y="56.4">3</text>
</g>
<text font-size="1.9" x="279.9" y="166.9">Confidential</text>
<g font-size="1.8">
<text x="39.2" y="69.1" transform="rotate(-90 39.2 69.1)">1</text>
<text x="78.7" y="69.1" transform="rotate(-90 78.7 69.1)">1</text>
<text x="123.1" y="69.1" transform="rotate(-90 123.1 69.1)">1</text>
<text x="39.2" y="78.6" transform="rotate(-90 39.2 78.6)">2</text>
<text x="78.7" y="78.6" transform="rotate(-90 78.7 78.6)">2</text>
<text x="123.1" y="78.6" transform="rotate(-90 123.1 78.6)">2</text>
<text x="21.7" y="115.5" transform="rotate(-90 21.7 115.5)">4</text>
<text x="80.6" y="115.5" transform="rotate(-90 80.6 115.5)">4</text>
<text x="133.7" y="115.5" transform="rotate(-90 133.7 115.5)">A</text>
<text x="17.9" y="130.6" transform="rotate(-90 17.9 130.6)">3</text>
<text x="21.7" y="130.6" transform="rotate(-90 21.7 130.6)">2</text>
<text x="25.6" y="130.6" transform="rotate(-90 25.6 130.6)">1</text>
<text x="76.7" y="130.6" transform="rotate(-90 76.7 130.6)">3</text>
<text x="80.6" y="130.6" transform="rotate(-90 80.6 130.6)">2</text>
<text x="84.5" y="130.6" transform="rotate(-90 84.5 130.6)">1</text>
<text x="133.7" y="127.2" transform="rotate(-90 133.7 127.2)">C</text>
</g>
<g font-size="1.8" fill="#004080">
<text x="23.1" y="119" transform="rotate(-90 23.1 119)">A</text>
<text x="82" y="119" transform="rotate(-90 82 119)">A</text>
<text x="135.1" y="119" transform="rotate(-90 135.1 119)">A</text>
<text x="135.1" y="123.6" transform="rotate(-90 135.1 123.6)">K</text>
</g>
<g font-size="1.7">
<text x="7.7" y="8.4">SYS_3V3</text>
<text x="63.8" y="9.3">LED_3V3</text>
<text x="54.1" y="29.6">C0402</text>
<text x="54.1" y="33.9">X5R</text>
<text x="47.4" y="46.1">LED_3V3</text>
<text x="86.9" y="46.1">LED_3V3</text>
<text x="131.4" y="44.1">LED_3V3</text>
<text x="51.2" y="55.7">R0402</text>
<text x="90.8" y="55.7">R0402</text>
<text x="135.2" y="74">R0402</text>
<text x="20.4" y="97.2">LED_3V3</text>
<text x="79.2" y="96.2">LED_3V3</text>
<text x="132.3" y="101">LED_3V3</text>
<text x="24.2" y="106.8">R0805</text>
<text x="83.1" y="105.8">R0805</text>
<text x="136.2" y="109.7">R0402</text>
<text x="18.4" y="160.7">BLE link: Green</text>
<text x="18.4" y="158.8">BLE unlink: Blue</text>
<text x="18.4" y="162.6">BLE disable: White(R/G/B on)</text>
<text x="224" y="170.5">Project Name</text>
<text x="224" y="178.2">Part Number</text>
<text x="224" y="174.4">Description</text>
<text x="231.1" y="178.5">KEYPAD SWITCH CONNECT</text>
<text x="262.6" y="178.3">&lt;Engineer&gt;</text>
<text x="283.8" y="176.4">Rev</text>
<text x="224" y="180.2">Date:</text>
<text x="229.7" y="182.2">Monday, July 31, 2023</text>
<text x="262.6" y="180.2">Sheet</text>
<text x="268.3" y="182.2">7</text>
<text x="276.1" y="180.2">of</text>
<text x="283.8" y="182.2">9</text>
</g>
<g font-size="1.7" fill="#000080">
<text x="50.2" y="6.1">TP73</text>
<text x="21.3" y="13.2">L5</text>
<text x="21.3" y="21.1">220ohm 3A Rdc=0.03</text>
<text x="54.1" y="27.7">C91</text>
<text x="54.1" y="31.6">1uF/16V</text>
<text x="37.7" y="51.4">TP74</text>
<text x="51.2" y="53.8">R329</text>
<text x="77.3" y="51.4">TP75</text>
<text x="90.8" y="53.8">R330</text>
<text x="121.7" y="51.4">TP76</text>
<text x="51.2" y="57.6">100K</text>
<text x="90.8" y="57.6">100K</text>
<text x="142.9" y="54.7">SW3</text>
<text x="142.9" y="56.6">BTS-1102NEAC-3-RP-K</text>
<text x="51.2" y="64.3">SW1</text>
<text x="90.8" y="63.4">SW2</text>
<text x="33.6" y="69.5" transform="rotate(90 33.6 69.5)">C92</text>
<text x="41.3" y="69.5" transform="rotate(90 41.3 69.5)">E19 3.3V/400WSOD-123FL</text>
<text x="73.2" y="69.5" transform="rotate(90 73.2 69.5)">C93</text>
<text x="80.9" y="69.5" transform="rotate(90 80.9 69.5)">E20 3.3V/400WSOD-123FL</text>
<text x="117.6" y="69.5" transform="rotate(90 117.6 69.5)">C94</text>
<text x="125.3" y="69.5" transform="rotate(90 125.3 69.5)">E21 3.3V/400WSOD-123FL</text>
<text x="33.6" y="75.3" transform="rotate(90 33.6 75.3)">0.1uF/50V X7R C0402</text>
<text x="73.2" y="75.3" transform="rotate(90 73.2 75.3)">0.1uF/50V X7R C0402</text>
<text x="117.6" y="75.3" transform="rotate(90 117.6 75.3)">0.1uF/50V X7R C0402</text>
<text x="135.2" y="72.1">R331</text>
<text x="135.2" y="75.9">100K</text>
<text x="51.2" y="82">BTS-1102NEAC-3-RP-K</text>
<text x="90.8" y="80.9">BTS-1102NEAC-3-RP-K</text>
<text x="24.2" y="104.9">R332</text>
<text x="83.1" y="104">R333</text>
<text x="83.1" y="107.8">0</text>
<text x="136.2" y="107.8">R334</text>
<text x="24.2" y="108.8">0</text>
<text x="136.2" y="111.7">220</text>
<text x="143.9" y="118.4">LED3</text>
<text x="31.6" y="120.7" transform="rotate(90 31.6 120.7)">LED2</text>
<text x="90.5" y="120.7" transform="rotate(90 90.5 120.7)">LED4</text>
<text x="143.9" y="120.3">B1911NB-05D000214J0001</text>
<text x="31.6" y="126.5" transform="rotate(90 31.6 126.5)">B3843RGB-10D00053H2J0001</text>
<text x="90.5" y="126.5" transform="rotate(90 90.5 126.5)">B3843RGB-10D00053H2J0001</text>
<text x="19.1" y="136.1" transform="rotate(90 19.1 136.1)">R335 390 R0402</text>
<text x="23" y="136.1" transform="rotate(90 23 136.1)">R336 390 R0402</text>
<text x="26.8" y="136.1" transform="rotate(90 26.8 136.1)">R337 390 R0402</text>
<text x="78" y="134.2" transform="rotate(90 78 134.2)">R338 390 R0402</text>
<text x="81.8" y="134.2" transform="rotate(90 81.8 134.2)">R339 390 R0402</text>
<text x="85.7" y="134.2" transform="rotate(90 85.7 134.2)">R340 390 R0402</text>
</g>
<g font-size="1.7" fill="#008000">
<text x="142.9" y="58.6">enrwey_bts-1102nec-of-rp-k</text>
<text x="90.8" y="83.5">enrwey_bts-1102nec-of-rp-k</text>
<text x="51.2" y="84.4">enrwey_bts-1102nec-of-rp-k</text>
<text x="143.9" y="122.3">LED-0603AC</text>
<text x="29.8" y="126.5" transform="rotate(90 29.8 126.5)">LED-4P-1616-B3843RGB</text>
<text x="88.6" y="126.5" transform="rotate(90 88.6 126.5)">LED-4P-1616-B3843RGB</text>
</g>
<g font-size="1.7" fill="#f00">
<text x="19.9" y="62.7">KEY_PWR</text>
<text x="60.5" y="62.7">KEY_BLE</text>
<text x="102.9" y="62.7">KEY_RAMP</text>
<text x="160.3" y="129.8">LED_RAMP</text>
<text x="97" y="148.3">LED_PWR_RED</text>
<text x="38.1" y="153.2">LED_BLE_GR</text>
<text x="38.1" y="150.3">LED_BLE_RED</text>
<text x="97" y="154.1">LED_PWR_BL</text>
<text x="97" y="151.2">LED_PWR_GR</text>
<text x="38.1" y="156">LED_BLE_BL</text>
</g>
<g font-size="1.7" fill="#004080">
<text x="20" y="127.6" transform="rotate(-90 20 127.6)">B</text>
<text x="23.8" y="127.8" transform="rotate(-90 23.8 127.8)">G</text>
<text x="27.7" y="127.8" transform="rotate(-90 27.7 127.8)">R</text>
<text x="78.9" y="127.6" transform="rotate(-90 78.9 127.6)">B</text>
<text x="82.8" y="127.8" transform="rotate(-90 82.8 127.8)">G</text>
<text x="86.6" y="127.8" transform="rotate(-90 86.6 127.8)">R</text>
</g>
<g font-size="1.4">
<text x="30.9" y="1.5">5</text>
<text x="88.9" y="1.5">4</text>
<text x="146.8" y="1.5">3</text>
<text x="204.7" y="1.5">2</text>
<text x="262.6" y="1.5">1</text>
<text x=".5" y="26.1">D</text>
<text x="292.1" y="26.1">D</text>
<text x=".5" y="71.9">C</text>
<text x="292.1" y="71.9">C</text>
<text x=".5" y="117.8">B</text>
<text x="292.1" y="117.8">B</text>
<text x=".5" y="163.6">A</text>
<text x="292.1" y="163.6">A</text>
<text x="30.9" y="186.9">5</text>
<text x="88.9" y="186.9">4</text>
<text x="146.8" y="186.9">3</text>
<text x="204.7" y="186.9">2</text>
<text x="262.6" y="186.9">1</text>
</g>
</svg>
